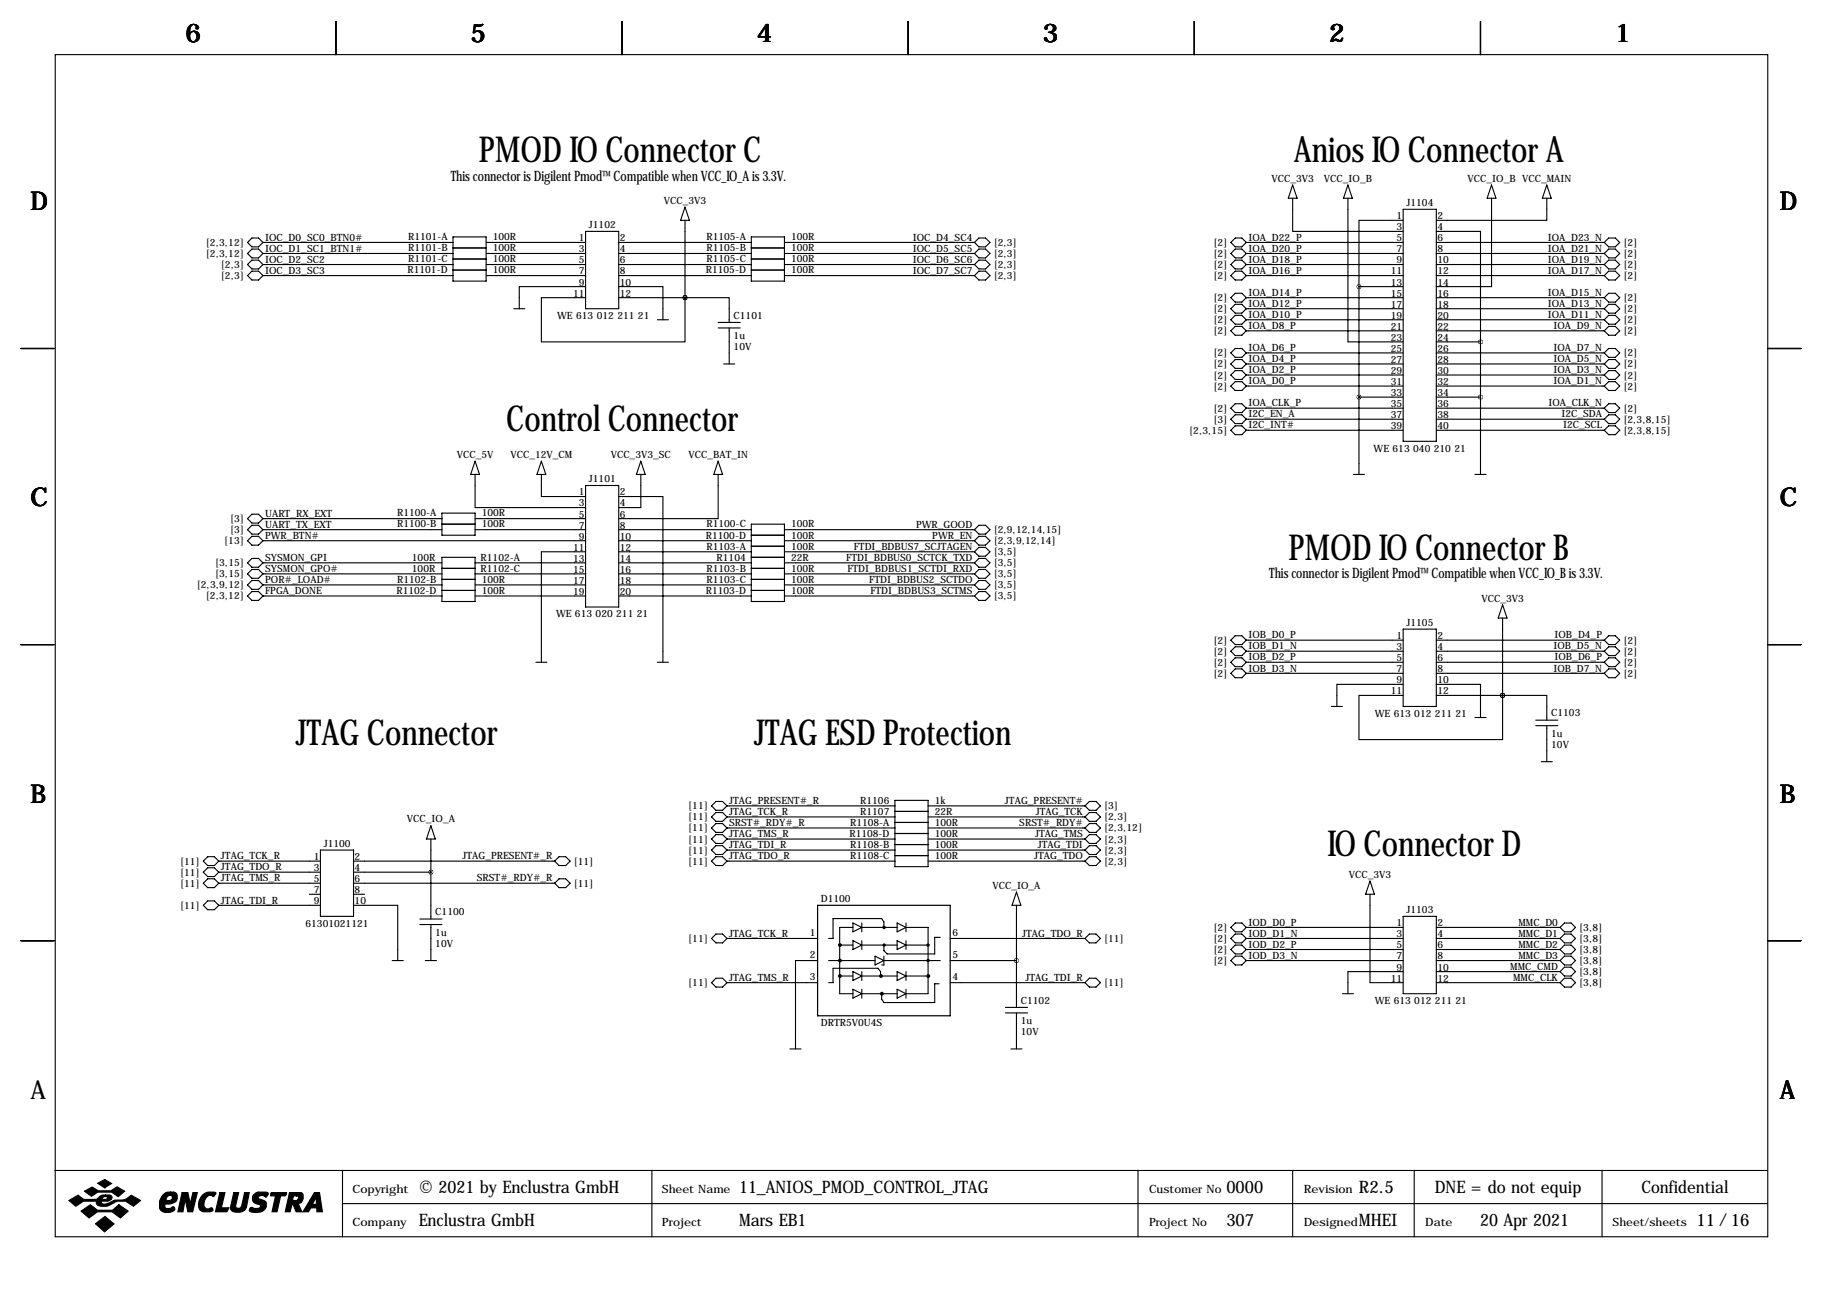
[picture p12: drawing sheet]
<svg xmlns="http://www.w3.org/2000/svg" width="419mm" height="297mm" viewBox="0 0 419 297" stroke-linecap="round" stroke-linejoin="round" font-family="sans-serif">
<g fill="none" stroke="#000" stroke-width=".25">
<path d="M12.7 12.6h393.7v271.7h-393.7zM77.2 4.9v7.7M143 4.9v7.7M208.8 4.9v7.7M274.6 4.9v7.7M340.4 4.9v7.7M56.9 55.7l1-1h1.5l1.1 1-1.1 1.1h-1.5zM56.9 58.3l1-1h1.5l1.1 1-1.1 1h-1.5zM60.5 55.7h43.6M60.5 58.3h43.6M104.1 54.5h7.7v10.1h-7.7zM104.1 57h7.7"/>
<path d="M104.1 59.5h7.7M111.8 55.7h22.8M111.8 58.3h22.8M134.6 53.2h7.6v17.8h-7.6zM142.2 55.7h30.5M142.2 58.3h30.5M157.5 47.6l1 3.1h-2zM157.5 50.7v17.7M172.7 54.5h7.6v10.1h-7.6zM172.7 57h7.6M172.7 59.5h7.6M180.3 55.7h43.7"/>
<path d="M180.3 58.3h43.7M224 55.7l1-1h1.6l1 1-1 1.1h-1.6zM224 58.3l1-1h1.6l1 1-1 1h-1.6zM283 55.7l1-1h1.5l1 1-1 1.1h-1.5zM283 58.3l1-1h1.5l1 1-1 1h-1.5zM286.5 55.7h36.1M286.5 58.3h36.1M297.2 45.6v7.6h25.4M297.2 42.5l1 3.1h-2zM309.9 45.6v33h12.7M309.9 42.5l1 3.1h-2zM322.6 50.7h-10.2v15.2"/>
<path d="M322.6 48.1h7.6v53.4h-7.6zM330.2 53.2h10.2v25.4M330.2 55.7h38.6M330.2 58.3h38.6M342.9 45.6v20.3h-12.7M342.9 42.5l1 3.1h-2zM355.6 45.6v5.1h-25.4M355.6 42.5l1 3.1h-2zM368.8 55.7l1-1h1.5l1.1 1-1.1 1.1h-1.5zM368.8 58.3l1-1h1.5l1.1 1-1.1 1h-1.5zM56.9 60.8l1-1h1.5l1.1 1-1.1 1h-1.5zM56.9 63.4l1-1.1h1.5l1.1 1.1-1.1 1h-1.5z"/>
<path d="M60.5 60.8h43.6M60.5 63.4h43.6M104.1 62.1h7.7M111.8 60.8h22.8M111.8 63.4h22.8M118.1 71h2.5M134.6 65.9h-15.2v5.1M134.6 68.4h-10.1v10.2h33v-10.2M142.2 65.9h10.2v7.6M142.2 60.8h30.5M142.2 63.4h30.5M142.2 68.4h15.3"/>
<path d="M151.1 73.5h2.6M157.5 68.4h10.1v5.7M157.5 68.4h.1M165.1 74.1h5.1M165.1 75.4h5.1M167.6 75.4v8.3M172.7 62.1h7.6M180.3 60.8h43.7M180.3 63.4h43.7M224 60.8l1-1h1.6l1 1-1 1h-1.6zM224 63.4l1-1.1h1.6l1 1.1-1 1h-1.6zM283 60.8l1-1h1.5l1 1-1 1h-1.5z"/>
<path d="M283 63.4l1-1.1h1.5l1 1.1-1 1h-1.5zM283 71l1-1h1.5l1 1-1 1h-1.5zM283 73.5l1-1h1.5l1 1-1 1h-1.5zM283 76.1l1-1.1h1.5l1 1.1-1 1h-1.5zM284 67.4h1.5l1 1-1 1.1h-1.5l-1-1.1zM286.5 60.8h36.1M286.5 63.4h36.1M286.5 68.4h36.1M286.5 71h36.1M286.5 73.5h36.1M286.5 76.1h36.1M312.4 65.9h10.2"/>
<path d="M312.4 65.9v43.2M330.2 60.8h38.6M330.2 63.4h38.6M330.2 68.4h38.6M330.2 71h38.6M330.2 73.5h38.6M330.2 76.1h38.6M330.2 78.6h10.2M340.4 78.6v30.5M368.8 60.8l1-1h1.5l1.1 1-1.1 1h-1.5zM368.8 63.4l1-1.1h1.5l1.1 1.1-1.1 1h-1.5zM368.8 71l1-1h1.5l1.1 1-1.1 1h-1.5z"/>
<path d="M368.8 73.5l1-1h1.5l1.1 1-1.1 1h-1.5zM368.8 76.1l1-1.1h1.5l1.1 1.1-1.1 1h-1.5zM369.8 67.4h1.5l1.1 1-1.1 1.1h-1.5l-1-1.1zM4.8 80.1h7.6M166.4 83.7h2.5M283 81.1l1-1h1.5l1 1-1 1.1h-1.5zM283 98.9l1-1h1.5l1 1-1 1h-1.5zM283 96.4l1-1h1.5l1 1-1 1h-1.5zM283 83.7l1-1h1.5l1 1-1 1h-1.5zM283 86.2l1-1h1.5l1 1-1 1h-1.5zM283 88.8l1-1.1h1.5l1 1.1-1 1h-1.5zM283 93.8l1-1h1.5l1 1-1 1.1h-1.5z"/>
<path d="M286.5 81.1h36.1M286.5 83.7h36.1M286.5 86.2h36.1M286.5 88.8h36.1M286.5 93.8h36.1M286.5 96.4h36.1M286.5 98.9h36.1M312.4 91.3h10.2M330.2 81.1h38.6M330.2 83.7h38.6M330.2 86.2h38.6M330.2 88.8h38.6"/>
<path d="M330.2 91.3h10.2M330.2 93.8h38.6M330.2 96.4h38.6M330.2 98.9h38.6M368.8 81.1l1-1h1.5l1.1 1-1.1 1.1h-1.5zM368.8 98.9l1-1h1.5l1.1 1-1.1 1h-1.5zM368.8 83.7l1-1h1.5l1.1 1-1.1 1h-1.5zM368.8 86.2l1-1h1.5l1.1 1-1.1 1h-1.5zM368.8 88.8l1-1.1h1.5l1.1 1.1-1.1 1h-1.5zM368.8 93.8l1-1h1.5l1.1 1-1.1 1.1h-1.5zM369.8 95.4h1.5l1.1 1-1.1 1h-1.5l-1-1zM406.4 80.1h7.6"/>
<path d="M56.9 119.2l1-1h1.5l1.1 1-1.1 1.1h-1.5zM60.5 119.2h41.1M101.6 118h7.6v5h-7.6zM109.2 109.1v7.6h25.4M109.2 119.2h25.4M109.2 106l1 3.1h-2zM124.5 109.1v5.1h10.1M124.5 106l1 3.1h-2.1zM134.6 111.6h7.6v28h-7.6zM142.2 114.2h10.2v38.1M147.3 109.1v7.6h-5.1M147.3 106l1 3.1h-2z"/>
<path d="M165.1 109.1v10.1h-22.9M165.1 106l1 3.1h-2zM311.1 109.1h2.6M339.1 109.1h2.5M56.9 134.5l1-1h1.5l1.1 1-1.1 1h-1.5zM56.9 137l1-1h1.5l1.1 1-1.1 1h-1.5zM56.9 129.4l1-1h1.5l1.1 1-1.1 1h-1.5zM56.9 131.9l1-1h1.5l1.1 1-1.1 1.1h-1.5zM56.9 121.8l1-1h1.5l1.1 1-1.1 1h-1.5zM56.9 124.3l1-1h1.5l1.1 1-1.1 1h-1.5zM60.5 121.8h41.1M60.5 124.3h74.1"/>
<path d="M60.5 129.4h41.1M60.5 131.9h41.1M60.5 134.5h41.1M60.5 137h41.1M101.6 130.7h7.6M101.6 133.2h7.6M101.6 135.7h7.6M101.6 128.1h7.6v10.2h-7.6zM101.6 120.5h7.6M109.2 121.8h25.4M109.2 129.4h25.4M109.2 131.9h25.4"/>
<path d="M109.2 134.5h25.4M109.2 137h25.4M134.6 126.9h-10.1v25.4M142.2 121.8h30.5M142.2 124.3h30.5M142.2 126.9h30.5M142.2 129.4h30.5M142.2 131.9h30.5M142.2 134.5h30.5M142.2 137h30.5M172.7 120.5h7.6v17.8h-7.6zM172.7 130.7h7.6"/>
<path d="M172.7 133.2h7.6M172.7 135.7h7.6M172.7 123h7.6M172.7 125.6h7.6M172.7 128.1h7.6M180.3 121.8h43.7M180.3 124.3h43.7M180.3 126.9h43.7M180.3 129.4h43.7M180.3 131.9h43.7M180.3 134.5h43.7M180.3 137h43.7"/>
<path d="M224 134.5l1-1h1.6l1 1-1 1h-1.6zM224 137l1-1h1.6l1 1-1 1h-1.6zM224 129.4l1-1h1.6l1 1-1 1h-1.6zM224 121.8l1-1h1.6l1 1-1 1h-1.6zM225 130.9h1.6l1 1-1 1.1h-1.6l-1-1.1zM225 123.3h1.6l1 1-1 1h-1.6l-1-1zM225 125.8h1.6l1 1.1-1 1h-1.6l-1-1zM345.4 139.1l1.1 3h-2.1zM4.8 148.2h7.6M123.2 152.3h2.5M151.1 152.3h2.6M283 147.2l1-1h1.5l1 1-1 1h-1.5z"/>
<path d="M283 154.8l1-1h1.5l1 1-1 1h-1.5zM283 152.3l1-1.1h1.5l1 1.1-1 1h-1.5zM283 149.7l1-1h1.5l1 1-1 1h-1.5zM286.5 147.2h36.1M286.5 149.7h36.1M286.5 152.3h36.1M286.5 154.8h36.1M322.6 157.3h-15.3v5.1M322.6 159.9h-10.2v10.1h33v-10.1M322.6 144.6h7.6v17.8h-7.6zM330.2 157.3h10.2v7.7M330.2 147.2h38.6"/>
<path d="M330.2 149.7h38.6M330.2 152.3h38.6M330.2 154.8h38.6M330.2 159.9h15.2M345.4 159.9h10.2v5.7M345.4 159.9h.1M345.4 142.1v17.8M368.8 154.8l1-1h1.5l1.1 1-1.1 1h-1.5zM369.8 146.2h1.5l1.1 1-1.1 1h-1.5l-1-1zM369.8 151.2h1.5l1.1 1.1-1.1 1h-1.5l-1-1zM369.8 148.7h1.5l1.1 1-1.1 1h-1.5l-1-1zM406.4 148.2h7.6"/>
<path d="M306.1 162.4h2.5M339.1 165h2.5M353.1 165.6h5M353.1 166.8h5M354.3 175.1h2.6M355.6 166.8v8.3M46.7 198l1.1-1h1.5l1 1-1 1h-1.5zM47.8 199.5h1.5l1 1-1 1h-1.5l-1.1-1zM50.3 198h23.4M73.7 195.4h7.6v15.3h-7.6zM81.3 198h46.2M99.1 189.9l1 3h-2.1z"/>
<path d="M99.1 192.9v18.4M127.5 198l1-1h1.5l1.1 1-1.1 1h-1.5zM163.6 192.9l1-1h1.5l1 1-1 1h-1.5zM163.6 195.4l1-1h1.5l1 1-1 1.1h-1.5zM163.6 187.8l1-1h1.5l1 1-1 1h-1.5zM163.6 198l1-1h1.5l1 1-1 1h-1.5zM163.6 190.4l1-1.1h1.5l1 1.1-1 1h-1.5zM163.6 185.3l1-1h1.5l1 1-1 1h-1.5zM167.1 187.8h38.6M167.1 190.4h38.6M167.1 192.9h38.6M167.1 195.4h38.6"/>
<path d="M167.1 198h38.6M167.1 185.3h38.6M205.7 184h7.7v15.2h-7.7zM205.7 186.5h7.7M205.7 189.1h7.7M205.7 191.6h7.7M205.7 194.2h7.7M205.7 196.7h7.7M213.4 187.8h36M213.4 190.4h36M213.4 192.9h36M213.4 195.4h36"/>
<path d="M213.4 198h36M213.4 185.3h36M249.4 192.9l1-1h1.6l1 1-1 1h-1.6zM250.4 186.8h1.6l1 1-1 1h-1.6l-1-1zM250.4 189.3h1.6l1 1.1-1 1h-1.6l-1-1zM250.4 194.4h1.6l1 1-1 1.1h-1.6l-1-1.1zM250.4 197h1.6l1 1-1 1h-1.6l-1-1zM250.4 184.3h1.6l1 1-1 1h-1.6l-1-1zM4.8 216.3h7.6M46.7 203.1l1.1-1.1h1.5l1 1.1-1 1h-1.5zM46.7 208.1l1.1-1h1.5l1 1-1 1.1h-1.5zM50.3 200.5h23.4"/>
<path d="M50.3 203.1h23.4M50.3 208.1h23.4M71.1 205.6h2.6M81.3 208.1h10.1v12.7M81.3 200.5h17.8M81.3 203.1h46.2M81.3 205.6h2.5M96.5 211.3h5.1M96.5 212.6h5.1M99.1 212.6v8.2M128.5 202h1.5l1.1 1.1-1.1 1h-1.5l-1-1zM163.6 215.8l1-1.1h1.5l1 1.1-1 1h-1.5z"/>
<path d="M167.1 215.8h20.9M193 217.3h3.1M196.1 213.2h-3.1v15.3h3.1M196.1 212.2l2 1-2 1zM196.1 216.3l2 1-2 1zM198.1 213.2h8.1M198.1 212.2v2M198.1 216.3v2M198.1 217.3h8.1M201.2 219.8l2 1-2 1.1zM203.2 213.2v-1.3l-.5-.7h-11.2v4.6h-1M203.2 219.8v2.1h-.5"/>
<path d="M206.2 212.2l2.1 1-2.1 1zM206.2 216.3l2.1 1-2.1 1zM208.3 213.2h5.1v15.3h-5.1M208.3 212.2v2M208.3 216.3v2M208.3 217.3h5.1M216.2 215.5h-1.3v3.8h-10.9l-.8-.7v-1.3M218.4 215.8h31M233.7 208.1v23.5M233.7 205.1l1 3h-2zM249.4 215.8l1-1.1h1.6l1 1.1-1 1h-1.6zM283 218.3l1-1h1.5l1 1-1 1h-1.5z"/>
<path d="M283 213.2l1-1h1.5l1 1-1 1h-1.5zM283 215.8l1-1.1h1.5l1 1.1-1 1h-1.5zM286.5 213.2h36.1M286.5 215.8h36.1M286.5 218.3h36.1M315 205.6v20.3h7.6M315 202.6l1 3h-2.1zM322.6 210.7h7.6v17.8h-7.6zM330.2 213.2h28.4M330.2 215.8h28.4M330.2 218.3h28.4M358.6 218.3l1.1-1h1.5l1 1-1 1h-1.5z"/>
<path d="M358.6 213.2l1.1-1h1.5l1 1-1 1h-1.5zM358.6 215.8l1.1-1.1h1.5l1 1.1-1 1h-1.5zM359.7 219.8h1.5l1 1-1 1.1h-1.5l-1.1-1.1zM406.4 216.3h7.6M90.2 220.8h2.5M97.8 220.8h2.5M163.6 225.9l1-1h1.5l1 1-1 1h-1.5zM167.1 225.9h20.9M188 220.8h-5.1v20.4M190.5 220.8h10.7M193 224.4h3.1M196.1 223.4l2 1-2 1z"/>
<path d="M196.1 227.4l2 1.1-2 1zM198.1 228.5h8.1M198.1 223.4v2M198.1 227.4v2.1M198.1 224.4h8.1M202.4 224.4v-1l-.6-.8h-10.3v3.3h-1M203.2 220.8h13M206.2 223.4l2.1 1-2.1 1zM206.2 227.4l2.1 1.1-2.1 1zM208.3 223.4v2M208.3 227.4v2.1M208.3 224.4h5.1"/>
<path d="M215.9 226.2h-1v4.3h-11.7l-.5-.8v-1.2M218.4 220.8h15.3M218.4 225.9h31M231.1 231.6h5.1M231.1 232.9h5.1M233.7 232.9v8.3M249.4 225.9l1-1h1.6l1 1-1 1h-1.6zM283 220.8l1-1h1.5l1 1-1 1.1h-1.5zM286.5 220.8h36.1M308.6 228.5h2.5M322.6 223.4h-12.7v5.1M330.2 220.8h28.4"/>
<path d="M330.2 223.4h28.4M330.2 225.9h28.4M358.6 223.4l1.1-1h1.5l1 1-1 1h-1.5zM358.6 225.9l1.1-1h1.5l1 1-1 1h-1.5zM181.6 241.2h2.5M232.4 241.2h2.5M12.6 269.1h393.7M78.7 269.1v15.2M78.7 276.7h327.6M149.9 269.1v15.2M261.6 269.1v15.2M297.2 269.1v15.2"/>
<path d="M325.1 269.1v15.2M368.3 269.1v15.2"/>
</g>
<g fill="#000" stroke="#000" stroke-width=".25">
<path d="M15.8 276l2.1-1.2 1.4 1h2.8l.3-.2a1.77 1.77 0 0 1 1.9-.9v.4l-.6 .2-.2 .5h.9l.3-.6-.4-.1v-.4h.9a.59 .59 0 0 1 .6 .7l-.2 .4-.8 .4h-1.4l-.1 .1 .1 .4a3.2 3.2 0 0 0 2.7-.7l.3-.1a4 4 0 0 0 3.8-1.1l2.1 1.2-1.6 1.3a4 4 0 0 0-5.5-.2 2.66 2.66 0 0 1-2.9-.2l-.1-.7h-3l-1.8 1.1zM19.4 273.9l1.8-1 1.4 .9h2.9l1.4-.9 1.8 1-1.5 1.2-1.5-1h-3.2l-1.5 .9zM22.5 272l1.6-.8 1.6 .9-1.6 1zM18.6 278.4l2.2-1.4 1.6 1.2h3.5l1.4-1.2 2.2 1.4-1.8 1.6-1.9-1.4h-3.4l-1.9 1.4zM37.4 274.7a1.75 1.75 0 0 1 1.8-.6v.7a.82 .82 0 0 0-.8 1.2h.6a.6 .6 0 0 0 .6-.5 .6 .6 0 0 0-.4-.7v-.7h.8l.5 .3a1.61 1.61 0 0 1 0 1.7 1.61 1.61 0 0 1-1.5 .7h-1v.9l.2 .1h.9l.7-.4 .4 .4a1.06 1.06 0 0 1-1.3 1 1.82 1.82 0 0 1-2.2-1.1 3.5 3.5 0 0 1 .7-3zM41.9 274.2h1.3l.5 2.6 .6-2.6h1.1l-1.1 4.4h-1.1l-.6-2.9-.5 2.9h-1.2zM46.7 274.6a2.78 2.78 0 0 1 2.9-.4l-.4 .9a1.32 1.32 0 0 0-2.1 .8l-.2 .8a.98 .98 0 0 0 1.1 1.2 .55 .55 0 0 1 .6-.2 .55 .55 0 0 1 .4 .6l-.7 .3-1.8-.1a1.79 1.79 0 0 1-.8-2.3zM50.5 274.2h1.2l-.8 3.5h1.7l-.4 .9h-2.7zM53.7 274.2h1.2l-.7 3.1a.73 .73 0 0 0 .7 .5 .73 .73 0 0 0 .7-.6l.6-3h1.1l-.7 3.4a2.28 2.28 0 0 1-3.6 .4v-.4zM58.3 274.7l.8-.6h2.1l.5 .2v.2l-.6 .7a.96 .96 0 0 0-1-.4 .96 .96 0 0 0-.8 .6l1.7 .8a1.71 1.71 0 0 1-.1 1.8 1.71 1.71 0 0 1-1.7 .8l-1.4-.2a.51 .51 0 0 1-.4-.7 .51 .51 0 0 1 .8-.2l1 .1a.52 .52 0 0 0 .6-.2 .52 .52 0 0 0-.2-.7 1.39 1.39 0 0 1-1.4-.6 1.39 1.39 0 0 1 .1-1.6zM62.2 274.4l.2-.2h3.5l-.1 .4-.3 .3h-1l-.8 3.7h-1.2l.8-3.7h-1.1zM66.5 274.2h1.7v.7h-.7l-.2 1.1h.9l.3-.3a.44 .44 0 0 0 .1-.5 .44 .44 0 0 0-.4-.3v-.7h1l.3 .2 .2 .3v.9a1.03 1.03 0 0 1-1.2 1l.9 2h-1.3l-.8-1.8h-.1l-.5 1.8h-1.1z"/>
<path d="M72.3 274.2h1.2l.6 4.4h-1.3v-.9h-1.3l-.6 .9h-1.3l1.7-2.7h1l-.4 .8 .2 .2h.4l.2-.2v-1.5l-.4 .7h-1zM21.9 281.3l2.2-1.6 2.1 1.7-2.2 1.8z"/>
</g>
<path d="M188 208.1h30.4v25.4h-30.4z" fill="none" stroke="#000" stroke-width=".28"/>
<g fill="none" stroke="#000" stroke-width=".38">
<circle cx="193.1" cy="217.3" r=".25"/>
<circle cx="203.3" cy="217.3" r=".2"/>
<circle cx="203.3" cy="213.2" r=".2"/>
<circle cx="213.4" cy="217.3" r=".2"/>
<circle cx="193.1" cy="220.8" r=".25"/>
<circle cx="193.1" cy="224.4" r=".25"/>
<circle cx="202.5" cy="224.4" r=".25"/>
<circle cx="202.7" cy="228.5" r=".25"/>
<circle cx="213.4" cy="220.8" r=".2"/>
<circle cx="213.4" cy="224.4" r=".25"/>
</g>
<circle cx="213.4" cy="220.8" r=".19" fill="#000"/>
<path d="M312.4 65.9a.05 .05 0 0 0 .1 0 .05 .05 0 0 0-.1 0zM312.4 91.3a.05 .05 0 0 0 .1 0 .05 .05 0 0 0-.1 0zM340.3 78.6a.05 .05 0 0 0 .1 0 .05 .05 0 0 0-.1 0zM340.3 91.3a.05 .05 0 0 0 .1 0 .05 .05 0 0 0-.1 0zM157.4 68.4a.05 .05 0 0 0 .1 0 .05 .05 0 0 0-.1 0zM157.4 68.4a.05 .05 0 0 0 .1 0 .05 .05 0 0 0-.1 0zM345.4 159.9a.05 .05 0 0 0 .1 0 .05 .05 0 0 0-.1 0zM345.4 159.9a.05 .05 0 0 0 .1 0 .05 .05 0 0 0-.1 0zM233.6 220.8a.05 .05 0 0 0 .1 0 .05 .05 0 0 0-.1 0zM99 200.5a.05 .05 0 0 0 .1 0 .05 .05 0 0 0-.1 0z" fill="#000" stroke="#000" stroke-width="1"/>
<g font-size="8.2">
<text x="110.1" y="37.2">PMOD IO Connector C</text>
<text x="297.4" y="37.2">Anios IO Connector A</text>
<text x="116.4" y="99.2">Control Connector</text>
<text x="296.2" y="128.6">PMOD IO Connector B</text>
<text x="68.1" y="171.3">JTAG Connector</text>
<text x="173.4" y="171.3">JTAG ESD Protection</text>
<text x="305.2" y="196.7">IO Connector D</text>
</g>
<g font-size="5.9">
<text x="42.7" y="9.8">6</text>
<text x="108.2" y="9.8">5</text>
<text x="174" y="9.8">4</text>
<text x="239.8" y="9.8">3</text>
<text x="305.6" y="9.8">2</text>
<text x="371.3" y="9.8">1</text>
<text x="7" y="48.4">D</text>
<text x="409.2" y="48.4">D</text>
<text x="7" y="116.4">C</text>
<text x="409.2" y="116.4">C</text>
<text x="7" y="184.5">B</text>
<text x="409.2" y="184.5">B</text>
<text x="7" y="252.6">A</text>
<text x="409.2" y="252.6">A</text>
</g>
<g font-size="4">
<text x="96.3" y="274.2">© 2021 by Enclustra GmbH</text>
<text x="169.9" y="274.2">11_ANIOS_PMOD_CONTROL_JTAG</text>
<text x="281.9" y="274.2">0000</text>
<text x="312.4" y="274.2">R2.5</text>
<text x="329.8" y="274.2">DNE = do not equip</text>
<text x="377.3" y="274.2">Confidential</text>
<text x="96.3" y="281.8">Enclustra GmbH</text>
<text x="169.9" y="281.8">Mars EB1</text>
<text x="281.9" y="281.8">307</text>
<text x="312.4" y="281.8">MHEI</text>
<text x="340.3" y="281.8">20 Apr 2021</text>
<text x="390" y="281.8">11 / 16</text>
</g>
<g font-size="3.3">
<text x="103.6" y="41.5">This connector is Digilent Pmod™ Compatible when VCC_IO_A is 3.3V.</text>
<text x="291.8" y="133">This connector is Digilent Pmod™ Compatible when VCC_IO_B is 3.3V.</text>
</g>
<g font-size="2.6">
<text x="81" y="274.2">Copyright</text>
<text x="152.1" y="274.2">Sheet Name</text>
<text x="264.2" y="274.2">Customer No</text>
<text x="299.7" y="274.2">Revision</text>
<text x="81" y="281.8">Company</text>
<text x="152.1" y="281.8">Project</text>
<text x="264.2" y="281.8">Project No</text>
<text x="299.7" y="281.8">Designed</text>
<text x="327.7" y="281.8">Date</text>
<text x="370.7" y="281.8">Sheet/sheets</text>
</g>
<g font-size="2.3">
<text x="292.3" y="41.8">VCC_3V3</text>
<text x="304.4" y="41.8">VCC_IO_B</text>
<text x="337.4" y="41.8">VCC_IO_B VCC_MAIN</text>
<text x="152.6" y="46.8">VCC_3V3</text>
<text x="323.3" y="47.4">J1104</text>
<text x="135.4" y="52.4">J1102</text>
<text x="321.1" y="50.4">1</text>
<text x="321.1" y="52.9">3</text>
<text x="330.5" y="50.4">2</text>
<text x="330.5" y="52.9">4</text>
<text x="47.3" y="56.5">[2,3,12]</text>
<text x="47.3" y="59.1">[2,3,12]</text>
<text x="61" y="55.3">IOC_D0_SC0_BTN0#</text>
<text x="61" y="57.9">IOC_D1_SC1_BTN1#</text>
<text x="93.8" y="55.2">R1101-A</text>
<text x="93.8" y="57.8">R1101-B</text>
<text x="113.3" y="55.2">100R</text>
<text x="113.3" y="57.8">100R</text>
<text x="133.1" y="55.5">1</text>
<text x="133.1" y="58">3</text>
<text x="142.5" y="55.5">2</text>
<text x="142.5" y="58">4</text>
<text x="162.4" y="55.2">R1105-A</text>
<text x="162.4" y="57.8">R1105-B</text>
<text x="181.9" y="55.2">100R</text>
<text x="181.9" y="57.8">100R</text>
<text x="209.9" y="55.3">IOC_D4_SC4</text>
<text x="209.9" y="57.9">IOC_D5_SC5</text>
<text x="228.4" y="56.5">[2,3]</text>
<text x="228.4" y="59.1">[2,3]</text>
<text x="278.9" y="56.5">[2]</text>
<text x="278.9" y="59.1">[2]</text>
<text x="287" y="55.3">IOA_D22_P</text>
<text x="287" y="57.9">IOA_D20_P</text>
<text x="321.1" y="55.5">5</text>
<text x="321.1" y="58">7</text>
<text x="330.5" y="55.5">6</text>
<text x="330.5" y="58">8</text>
<text x="355.8" y="55.3">IOA_D23_N</text>
<text x="355.8" y="57.9">IOA_D21_N</text>
<text x="373.2" y="56.5">[2]</text>
<text x="373.2" y="59.1">[2]</text>
<text x="50.8" y="61.6">[2,3]</text>
<text x="50.8" y="64.2">[2,3]</text>
<text x="61" y="60.4">IOC_D2_SC2</text>
<text x="61" y="63">IOC_D3_SC3</text>
<text x="93.7" y="62.9">R1101-D</text>
<text x="93.8" y="60.3">R1101-C</text>
<text x="113.3" y="60.3">100R</text>
<text x="113.3" y="62.9">100R</text>
<text x="133.1" y="60.6">5</text>
<text x="133.1" y="63.1">7</text>
<text x="133.1" y="65.6">9</text>
<text x="142.5" y="60.6">6</text>
<text x="142.5" y="63.1">8</text>
<text x="142.5" y="65.6">10</text>
<text x="162.3" y="62.9">R1105-D</text>
<text x="162.4" y="60.3">R1105-C</text>
<text x="181.9" y="60.3">100R</text>
<text x="181.9" y="62.9">100R</text>
<text x="209.9" y="60.4">IOC_D6_SC6</text>
<text x="209.9" y="63">IOC_D7_SC7</text>
<text x="228.4" y="61.6">[2,3]</text>
<text x="228.4" y="64.2">[2,3]</text>
<text x="278.9" y="61.6">[2]</text>
<text x="278.9" y="64.2">[2]</text>
<text x="287" y="60.4">IOA_D18_P</text>
<text x="287" y="63">IOA_D16_P</text>
<text x="319.7" y="63.1">11</text>
<text x="319.7" y="65.6">13</text>
<text x="321.1" y="60.6">9</text>
<text x="330.5" y="60.6">10</text>
<text x="330.5" y="63.1">12</text>
<text x="330.5" y="65.6">14</text>
<text x="355.8" y="60.4">IOA_D19_N</text>
<text x="355.8" y="63">IOA_D17_N</text>
<text x="373.2" y="61.6">[2]</text>
<text x="373.2" y="64.2">[2]</text>
<text x="131.8" y="68.2">11</text>
<text x="142.5" y="68.2">12</text>
<text x="278.9" y="69.2">[2]</text>
<text x="278.9" y="71.8">[2]</text>
<text x="287" y="68">IOA_D14_P</text>
<text x="287" y="70.6">IOA_D12_P</text>
<text x="319.7" y="68.2">15</text>
<text x="319.7" y="70.7">17</text>
<text x="330.5" y="68.2">16</text>
<text x="330.5" y="70.7">18</text>
<text x="355.8" y="68">IOA_D15_N</text>
<text x="355.8" y="70.6">IOA_D13_N</text>
<text x="373.2" y="69.2">[2]</text>
<text x="373.2" y="71.8">[2]</text>
<text x="128.1" y="73.4">WE 613 012 211 21</text>
<text x="168.7" y="73.3">C1101</text>
<text x="168.7" y="77.9">1u</text>
<text x="278.9" y="74.3">[2]</text>
<text x="278.9" y="76.9">[2]</text>
<text x="287" y="73.1">IOA_D10_P</text>
<text x="287" y="75.7">IOA_D8_P</text>
<text x="319.7" y="73.3">19</text>
<text x="319.7" y="75.8">21</text>
<text x="330.5" y="73.3">20</text>
<text x="330.5" y="75.8">22</text>
<text x="355.8" y="73.1">IOA_D11_N</text>
<text x="357.1" y="75.7">IOA_D9_N</text>
<text x="373.2" y="74.3">[2]</text>
<text x="373.2" y="76.9">[2]</text>
<text x="168.7" y="80.5">10V</text>
<text x="278.9" y="81.9">[2]</text>
<text x="287" y="80.7">IOA_D6_P</text>
<text x="287" y="83.3">IOA_D4_P</text>
<text x="319.7" y="78.3">23</text>
<text x="319.7" y="80.9">25</text>
<text x="319.7" y="83.4">27</text>
<text x="330.5" y="78.3">24</text>
<text x="330.5" y="80.9">26</text>
<text x="330.5" y="83.4">28</text>
<text x="357.1" y="80.7">IOA_D7_N</text>
<text x="357.1" y="83.3">IOA_D5_N</text>
<text x="373.2" y="81.9">[2]</text>
<text x="278.9" y="84.5">[2]</text>
<text x="278.9" y="87">[2]</text>
<text x="278.9" y="89.6">[2]</text>
<text x="287" y="85.8">IOA_D2_P</text>
<text x="287" y="88.4">IOA_D0_P</text>
<text x="319.7" y="86">29</text>
<text x="319.7" y="88.5">31</text>
<text x="330.5" y="86">30</text>
<text x="330.5" y="88.5">32</text>
<text x="357.1" y="85.8">IOA_D3_N</text>
<text x="357.1" y="88.4">IOA_D1_N</text>
<text x="373.2" y="84.5">[2]</text>
<text x="373.2" y="87">[2]</text>
<text x="373.2" y="89.6">[2]</text>
<text x="278.9" y="94.6">[2]</text>
<text x="287" y="93.4">IOA_CLK_P</text>
<text x="287" y="96">I2C_EN_A</text>
<text x="319.7" y="91">33</text>
<text x="319.7" y="93.6">35</text>
<text x="330.5" y="91">34</text>
<text x="330.5" y="93.6">36</text>
<text x="356" y="93.4">IOA_CLK_N</text>
<text x="359" y="96">I2C_SDA</text>
<text x="373.2" y="94.6">[2]</text>
<text x="273.4" y="99.7">[2,3,15]</text>
<text x="278.9" y="97.2">[3]</text>
<text x="287" y="98.5">I2C_INT#</text>
<text x="319.7" y="96.1">37</text>
<text x="319.7" y="98.7">39</text>
<text x="330.5" y="96.1">38</text>
<text x="330.5" y="98.7">40</text>
<text x="359.4" y="98.5">I2C_SCL</text>
<text x="373.2" y="99.7">[2,3,8,15]</text>
<text x="373.2" y="97.2">[2,3,8,15]</text>
<text x="105" y="105.3">VCC_5V</text>
<text x="117.3" y="105.3">VCC_12V_CM</text>
<text x="140.4" y="105.3">VCC_3V3_SC</text>
<text x="158.3" y="105.3">VCC_BAT_IN</text>
<text x="315.8" y="103.8">WE 613 040 210 21</text>
<text x="133.1" y="113.9">1</text>
<text x="135.4" y="110.9">J1101</text>
<text x="142.5" y="113.9">2</text>
<text x="61" y="118.8">UART_RX_EXT</text>
<text x="91.3" y="118.7">R1100-A</text>
<text x="110.7" y="118.7">100R</text>
<text x="133.1" y="116.4">3</text>
<text x="133.1" y="119">5</text>
<text x="142.5" y="116.4">4</text>
<text x="142.5" y="119">6</text>
<text x="51.6" y="125.1">[13]</text>
<text x="52.9" y="120">[3]</text>
<text x="52.9" y="122.6">[3]</text>
<text x="61" y="121.4">UART_TX_EXT</text>
<text x="61" y="123.9">PWR_BTN#</text>
<text x="91.3" y="121.3">R1100-B</text>
<text x="110.7" y="121.3">100R</text>
<text x="133.1" y="121.5">7</text>
<text x="133.1" y="124.1">9</text>
<text x="142.5" y="121.5">8</text>
<text x="142.5" y="124.1">10</text>
<text x="162.3" y="123.8">R1100-D</text>
<text x="162.4" y="121.3">R1100-C</text>
<text x="181.9" y="123.8">100R</text>
<text x="181.9" y="121.3">100R</text>
<text x="210.6" y="121.4">PWR_GOOD</text>
<text x="214.3" y="123.9">PWR_EN</text>
<text x="228.4" y="122.6">[2,9,12,14,15]</text>
<text x="228.4" y="125.1">[2,3,9,12,14]</text>
<text x="49.5" y="130.2">[3,15]</text>
<text x="61" y="129">SYSMON_GPI</text>
<text x="61" y="131.5">SYSMON_GPO#</text>
<text x="94.7" y="131.4">100R</text>
<text x="94.7" y="128.9">100R</text>
<text x="110.5" y="131.4">R1102-C</text>
<text x="110.5" y="128.9">R1102-A</text>
<text x="131.8" y="126.6">11</text>
<text x="131.8" y="129.1">13</text>
<text x="131.8" y="131.7">15</text>
<text x="142.5" y="126.6">12</text>
<text x="142.5" y="129.1">14</text>
<text x="142.5" y="131.7">16</text>
<text x="162.4" y="131.4">R1103-B</text>
<text x="162.4" y="126.4">R1103-A</text>
<text x="164.7" y="128.9">R1104</text>
<text x="181.9" y="131.4">100R</text>
<text x="181.9" y="126.4">100R</text>
<text x="181.9" y="128.9">22R</text>
<text x="194.6" y="129">FTDI_BDBUS0_SCTCK_TXD</text>
<text x="194.8" y="131.5">FTDI_BDBUS1_SCTDI_RXD</text>
<text x="196.3" y="126.5">FTDI_BDBUS7_SCJTAGEN</text>
<text x="228.4" y="130.2">[3,5]</text>
<text x="228.4" y="127.7">[3,5]</text>
<text x="45.3" y="135.3">[2,3,9,12]</text>
<text x="47.3" y="137.8">[2,3,12]</text>
<text x="49.5" y="132.7">[3,15]</text>
<text x="61" y="134.1">POR#_LOAD#</text>
<text x="61" y="136.6">FPGA_DONE</text>
<text x="91.1" y="136.5">R1102-D</text>
<text x="91.3" y="134">R1102-B</text>
<text x="110.7" y="134">100R</text>
<text x="110.7" y="136.5">100R</text>
<text x="131.8" y="134.2">17</text>
<text x="131.8" y="136.8">19</text>
<text x="142.5" y="134.2">18</text>
<text x="142.5" y="136.8">20</text>
<text x="162.3" y="136.5">R1103-D</text>
<text x="162.4" y="134">R1103-C</text>
<text x="181.9" y="134">100R</text>
<text x="181.9" y="136.5">100R</text>
<text x="199.8" y="134.1">FTDI_BDBUS2_SCTDO</text>
<text x="200.1" y="136.6">FTDI_BDBUS3_SCTMS</text>
<text x="228.4" y="132.7">[3,5]</text>
<text x="228.4" y="135.3">[3,5]</text>
<text x="228.4" y="137.8">[3,5]</text>
<text x="127.8" y="141.9">WE 613 020 211 21</text>
<text x="323.3" y="143.9">J1105</text>
<text x="340.6" y="138.3">VCC_3V3</text>
<text x="278.9" y="148">[2]</text>
<text x="287" y="149.3">IOB_D1_N</text>
<text x="287" y="146.8">IOB_D0_P</text>
<text x="321.1" y="146.9">1</text>
<text x="321.1" y="149.5">3</text>
<text x="330.5" y="146.9">2</text>
<text x="330.5" y="149.5">4</text>
<text x="357.1" y="149.3">IOB_D5_N</text>
<text x="357.4" y="146.8">IOB_D4_P</text>
<text x="373.2" y="148">[2]</text>
<text x="278.9" y="155.6">[2]</text>
<text x="278.9" y="153.1">[2]</text>
<text x="278.9" y="150.5">[2]</text>
<text x="287" y="154.4">IOB_D3_N</text>
<text x="287" y="151.9">IOB_D2_P</text>
<text x="321.1" y="152">5</text>
<text x="321.1" y="154.5">7</text>
<text x="330.5" y="152">6</text>
<text x="330.5" y="154.5">8</text>
<text x="357.1" y="154.4">IOB_D7_N</text>
<text x="357.4" y="151.9">IOB_D6_P</text>
<text x="373.2" y="155.6">[2]</text>
<text x="373.2" y="153.1">[2]</text>
<text x="373.2" y="150.5">[2]</text>
<text x="319.7" y="159.6">11</text>
<text x="321.1" y="157.1">9</text>
<text x="330.5" y="157.1">10</text>
<text x="330.5" y="159.6">12</text>
<text x="316.1" y="164.8">WE 613 012 211 21</text>
<text x="356.6" y="164.7">C1103</text>
<text x="356.6" y="169.4">1u</text>
<text x="356.6" y="171.9">10V</text>
<text x="167.6" y="184.9">JTAG_PRESENT#_R</text>
<text x="197.8" y="184.8">R1106</text>
<text x="214.9" y="184.8">1k</text>
<text x="231" y="184.9">JTAG_PRESENT#</text>
<text x="93.5" y="189.1">VCC_IO_A</text>
<text x="158.2" y="188.6">[11]</text>
<text x="158.2" y="191.2">[11]</text>
<text x="158.2" y="186.1">[11]</text>
<text x="167.6" y="187.4">JTAG_TCK_R</text>
<text x="167.6" y="190">SRST#_RDY#_R</text>
<text x="195.4" y="189.9">R1108-A</text>
<text x="197.8" y="187.3">R1107</text>
<text x="214.9" y="187.3">22R</text>
<text x="214.9" y="189.9">100R</text>
<text x="234.3" y="190">SRST#_RDY#</text>
<text x="238.2" y="187.4">JTAG_TCK</text>
<text x="253.8" y="188.6">[2,3]</text>
<text x="253.8" y="191.2">[2,3,12]</text>
<text x="253.8" y="186.1">[3]</text>
<text x="50.8" y="197.6">JTAG_TCK_R</text>
<text x="72.1" y="197.7">1</text>
<text x="74.4" y="194.7">J1100</text>
<text x="81.5" y="197.7">2</text>
<text x="106.3" y="197.6">JTAG_PRESENT#_R</text>
<text x="158.2" y="193.7">[11]</text>
<text x="158.2" y="196.2">[11]</text>
<text x="167.6" y="192.5">JTAG_TMS_R</text>
<text x="167.6" y="195">JTAG_TDI_R</text>
<text x="167.6" y="197.6">JTAG_TDO_R</text>
<text x="195.3" y="192.4">R1108-D</text>
<text x="195.4" y="194.9">R1108-B</text>
<text x="195.4" y="197.5">R1108-C</text>
<text x="214.9" y="192.4">100R</text>
<text x="214.9" y="194.9">100R</text>
<text x="214.9" y="197.5">100R</text>
<text x="237.7" y="197.6">JTAG_TDO</text>
<text x="238" y="192.5">JTAG_TMS</text>
<text x="238.6" y="195">JTAG_TDI</text>
<text x="253.8" y="193.7">[2,3]</text>
<text x="253.8" y="196.2">[2,3]</text>
<text x="41.4" y="198.8">[11]</text>
<text x="41.4" y="201.3">[11]</text>
<text x="41.4" y="203.9">[11]</text>
<text x="50.8" y="200.1">JTAG_TDO_R</text>
<text x="50.8" y="202.7">JTAG_TMS_R</text>
<text x="72.1" y="200.3">3</text>
<text x="72.1" y="202.8">5</text>
<text x="81.5" y="200.3">4</text>
<text x="81.5" y="202.8">6</text>
<text x="109.6" y="202.7">SRST#_RDY#_R</text>
<text x="131.9" y="203.9">[11]</text>
<text x="131.9" y="198.8">[11]</text>
<text x="158.2" y="198.8">[11]</text>
<text x="253.8" y="198.8">[2,3]</text>
<text x="310.1" y="201.8">VCC_3V3</text>
<text x="41.4" y="208.9">[11]</text>
<text x="50.8" y="207.7">JTAG_TDI_R</text>
<text x="72.1" y="205.3">7</text>
<text x="72.1" y="207.9">9</text>
<text x="81.5" y="205.3">8</text>
<text x="81.5" y="207.9">10</text>
<text x="188.7" y="207.4">D1100</text>
<text x="228.2" y="204.3">VCC_IO_A</text>
<text x="323.3" y="209.9">J1103</text>
<text x="70.2" y="213.1">61301021121</text>
<text x="100.1" y="210.4">C1100</text>
<text x="100.1" y="215.1">1u</text>
<text x="167.6" y="215.4">JTAG_TCK_R</text>
<text x="186.2" y="215.3">1</text>
<text x="218.9" y="215.3">6</text>
<text x="235" y="215.4">JTAG_TDO_R</text>
<text x="278.9" y="214">[2]</text>
<text x="287" y="212.8">IOD_D0_P</text>
<text x="287" y="215.4">IOD_D1_N</text>
<text x="321.1" y="213">1</text>
<text x="321.1" y="215.5">3</text>
<text x="330.5" y="213">2</text>
<text x="330.5" y="215.5">4</text>
<text x="349.1" y="212.8">MMC_D0</text>
<text x="349.1" y="215.4">MMC_D1</text>
<text x="363.1" y="214">[3,8]</text>
<text x="100.1" y="217.6">10V</text>
<text x="158.2" y="216.6">[11]</text>
<text x="186.2" y="220.3">2</text>
<text x="218.9" y="220.3">5</text>
<text x="253.8" y="216.6">[11]</text>
<text x="278.9" y="216.6">[2]</text>
<text x="278.9" y="219.1">[2]</text>
<text x="278.9" y="221.6">[2]</text>
<text x="287" y="217.9">IOD_D2_P</text>
<text x="287" y="220.4">IOD_D3_N</text>
<text x="321.1" y="218">5</text>
<text x="321.1" y="220.6">7</text>
<text x="330.5" y="218">6</text>
<text x="330.5" y="220.6">8</text>
<text x="349.1" y="217.9">MMC_D2</text>
<text x="349.1" y="220.4">MMC_D3</text>
<text x="363.1" y="216.6">[3,8]</text>
<text x="363.1" y="219.1">[3,8]</text>
<text x="363.1" y="221.6">[3,8]</text>
<text x="158.2" y="226.7">[11]</text>
<text x="167.6" y="225.5">JTAG_TMS_R</text>
<text x="186.2" y="225.4">3</text>
<text x="218.9" y="225.4">4</text>
<text x="235.8" y="225.5">JTAG_TDI_R</text>
<text x="253.8" y="226.7">[11]</text>
<text x="319.7" y="225.7">11</text>
<text x="321.1" y="223.1">9</text>
<text x="330.5" y="223.1">10</text>
<text x="330.5" y="225.7">12</text>
<text x="347.2" y="223">MMC_CMD</text>
<text x="347.9" y="225.5">MMC_CLK</text>
<text x="363.1" y="224.2">[3,8]</text>
<text x="363.1" y="226.7">[3,8]</text>
<text x="234.7" y="230.7">C1102</text>
<text x="316.1" y="230.8">WE 613 012 211 21</text>
<text x="188.7" y="235.9">DRTR5V0U4S</text>
<text x="234.7" y="235.4">1u</text>
<text x="234.7" y="237.9">10V</text>
</g>
</svg>
